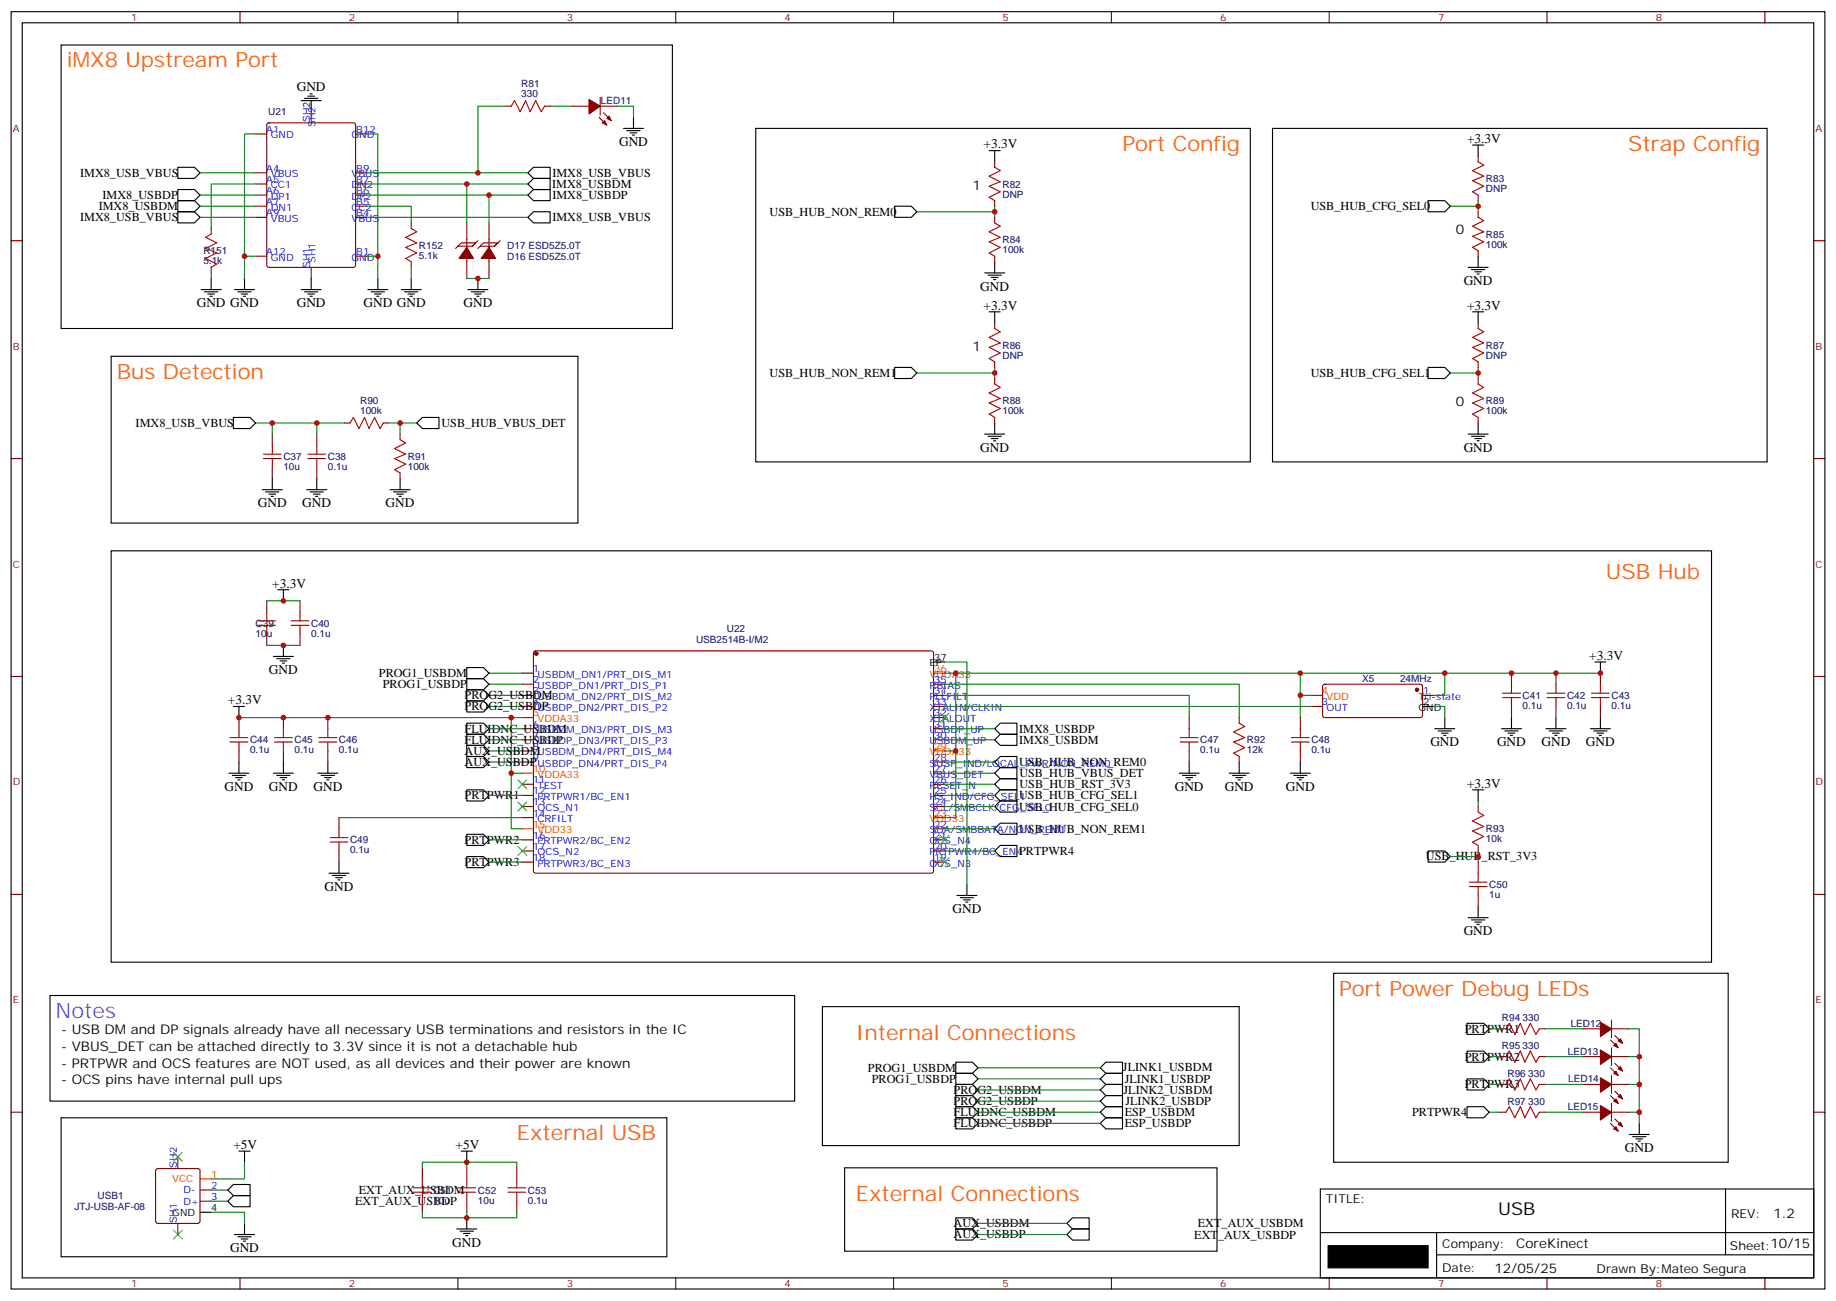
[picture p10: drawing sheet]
<svg xmlns="http://www.w3.org/2000/svg" width="583mm" height="413mm" viewBox="0 0 583 413" stroke-linecap="round" stroke-linejoin="round" font-family="sans-serif">
<g fill="none" stroke="#870000" stroke-width=".35">
<path d="M76.2 3.7v3.5M145.3 3.7v3.5M214.5 3.7v3.5M283.6 3.7v3.5M352.8 3.7v3.5M421.9 3.7v3.5M491.1 3.7v3.5M560.2 3.7v3.5M84.9 39.2l.5-.2h26.8l.6 .4 .1 44.7-.5 .7h-27l-.7-.4v-44.7zM98.8 35.5v3.5M160.5 33.7h1.8M172.9 33.7h1.7"/>
<path d="M181.7 33.7h5.3M190.1 37.2l2.5 2.5M190.5 33.7h5.3M190.5 30.9v5.6M191.6 35.8l2.4 2.5M81.1 58.4h3.6M81.1 54.9h3.6M81.1 42.5h3.6M112.9 58.4h3.5M112.9 54.9h3.5M112.9 42.5h3.5M315.7 51.3v1.8"/>
<path d="M469.2 49.6v1.7M3.5 76.4h3.6M67 72.5v1.8M81.1 69h3.6M81.1 65.4h3.6M81.1 61.9h3.6M112.9 69h3.5M112.9 65.4h3.5M112.9 61.9h3.5M130.5 70.7v1.8M148.2 70.7v17.7M149.9 78.1l1.1-1-1.1 1h-4.6l-.7 .7"/>
<path d="M151.7 76.4l-.7 .7h-4.6l-1.1 1M155.2 70.7v17.7M157 78.1l1-1-1 1h-4.6l-.7 .7M158.7 76.4l-.7 .7h-4.5l-1.1 1M315.7 63.7v1.7M315.7 69v1.7M469.2 61.9v1.8M469.2 67.2v1.8M469.2 79.6v1.7M575.7 76.4h3.6M67 84.8v1.8M81.1 81.3h3.6"/>
<path d="M98.8 84.8v3.6M112.9 81.3h3.5M130.5 83.1v1.7M315.7 81.3v1.8M315.7 102.5v1.7M315.7 114.8v1.8M469.2 102.5v1.7M469.2 114.8v1.8M86.4 137.8v3.5M100.5 137.8v3.5M109.4 134.2h1.7M121.7 134.2h1.8"/>
<path d="M127 137.8v1.7M315.7 120.1v1.8M315.7 132.5v1.7M469.2 120.1v1.8M469.2 132.5v1.7M3.5 145.5h3.6M86.4 148.3v3.6M100.5 148.3v3.6M127 150.1v1.8M575.7 145.5h3.6M84.7 190.7v3.5M95.2 190.7v3.5"/>
<path d="M3.5 214.7h3.6M84.7 201.3v3.5M95.2 201.3v3.5M165.8 213.6h3.5M165.8 217.1h3.5M169.6 206.8l.4-.2h125.9l.4 .7v69.4l-.7 .4-125.8-.1-.5-.6v-69.1zM296.3 217.1h3.6M420 217.3l.5-.2 30.6 .1 .5 .6-.1 9.5-.7 .4h-30.6l-.4-.7v-9.2zM479.8 213.6v3.5M493.9 213.6v3.5M508 213.6v3.5M575.7 214.7h3.6"/>
<path d="M75.8 227.7v3.5M75.8 238.3v3.5M90 227.7v3.5M90 238.3v3.5M104.1 227.7v3.5M104.1 238.3v3.5M165.8 220.7h3.5M165.8 224.2h3.5M165.8 231.2h3.5M165.8 234.8h3.5M165.8 238.3h3.5M296.3 220.7h3.6"/>
<path d="M296.3 224.2h3.6M296.3 231.2h3.6M296.3 234.8h3.6M296.3 227.7h3.6M377.5 227.7v3.5M377.5 238.3v3.5M393.3 227.7v1.8M412.7 227.7v3.5M412.7 238.3v3.5M416.3 224.2h3.5M451.6 220.7h3.5M479.8 224.2v3.5"/>
<path d="M493.9 224.2v3.5M508 224.2v3.5M107.6 259.5v3.5M165.8 241.8h3.5M165.8 248.9h3.5M165.8 252.4h3.5M165.8 255.9h3.5M165.8 259.5h3.5M296.3 241.8h3.6M296.3 248.9h3.6M296.3 252.4h3.6M296.3 255.9h3.6"/>
<path d="M296.3 245.4h3.6M393.3 240.1v1.7M469.2 255.9v1.8M107.6 270.1v3.5M165.8 266.5h3.5M165.8 270.1h3.5M165.8 273.6h3.5M296.3 266.5h3.6M296.3 270.1h3.6M296.3 273.6h3.6M296.3 263h3.6M469.2 268.3v1.8"/>
<path d="M469.2 273.6v3.5M3.5 283.8h3.6M469.2 284.2v3.5M575.7 283.8h3.6M476.2 326.5h1.8M476.2 335.3h1.8M488.6 326.5h1.8M488.6 335.3h1.8M502.7 326.5h5.3M502.7 335.3h5.3M511.2 330l2.4 2.5M511.2 338.8l2.4 2.5"/>
<path d="M511.5 326.5h5.3M511.5 323.7v5.6M511.5 332.5v5.6M511.5 335.3h5.3M512.6 328.6l2.5 2.5M512.6 337.4l2.5 2.5M3.5 353h3.6M476.2 353h1.8M476.2 344.1h1.8M488.6 353h1.8M488.6 344.1h1.8M502.7 353h5.3"/>
<path d="M502.7 344.1h5.3M511.2 347.7l2.4 2.4M511.2 356.5l2.4 2.5M511.5 353h5.3M511.5 341.3v5.7M511.5 350.1v5.7M511.5 344.1h5.3M512.6 346.3l2.5 2.4M512.6 355.1l2.5 2.4M575.7 353h3.6M49.6 371l.5-.2h12.7l.5 .2 .2 .5v16l-.2 .5-.5 .2h-12.7l-.5-.2-.2-.5v-16zM56.4 367.1v3.5"/>
<path d="M63.5 377.6h3.5M134.1 370.6v3.5M148.2 370.6v3.5M164 370.6v3.5M56.4 388.2v3.6M63.5 381.2h3.5M134.1 381.2v3.5M148.2 381.2v3.5M164 381.2v3.5M76.2 405.5v3.6M145.3 405.5v3.6M214.5 405.5v3.6"/>
<path d="M283.6 405.5v3.6M352.8 405.5v3.6M421.9 405.5v3.6M491.1 405.5v3.6M560.2 405.5v3.6"/>
</g>
<g fill="#870000" stroke="#870000" stroke-width=".35">
<path d="M155.2 78.5l2.1 3.5h-4.5z"/>
<path d="M148.2 78.5l2.1 3.5h-4.6z"/>
<path d="M192.6 37.6l.7-.7 .7 1.4z"/>
<path d="M191.9 38.3l.7 1.4-1.4-.7z"/>
<path d="M187 31.6l3.5 2.1-3.5 2.5z"/>
<path d="M514.3 329.7l.8 1.4-1.5-.7z"/>
<path d="M512.2 331.8l.7-.7 .7 1.4z"/>
<path d="M508 324.4l3.5 2.1-3.5 2.5z"/>
<path d="M513.6 339.2l.7-.7 .8 1.4z"/>
<path d="M512.2 340.6l.7-.7 .7 1.4z"/>
<path d="M508 333.2l3.5 2.1-3.5 2.5z"/>
<path d="M513.6 348l.7-.7 .8 1.4z"/>
<path d="M512.2 349.4l.7-.7 .7 1.4z"/>
<path d="M508 342l3.5 2.1-3.5 2.5z"/>
<path d="M513.6 356.8l.7-.7 .8 1.4z"/>
<path d="M512.2 358.2l.7-.7 .7 1.5z"/>
<path d="M508 350.8l3.5 2.2-3.5 2.4z"/>
<circle cx="170.2" cy="207.4" r=".53"/>
<circle cx="449.8" cy="218.9" r=".53"/>
</g>
<path d="M296.3 213.6h3.6M165.8 227.7h3.5M296.3 238.3h3.6M416.3 220.7h3.5M165.8 245.4h3.5M296.3 259.5h3.6M165.8 263h3.5M63.5 374.1h3.5" fill="none" stroke="#f00" stroke-width=".35"/>
<g fill="none" stroke="#000" stroke-width=".35">
<path d="M3.5 3.7h575.8v405.4h-575.8zM7.1 7.2h568.6v398.3h-568.6zM19.4 14.3h194v89.9h-194zM95.6 31.9h6.4M96.7 31.2h4.2M97.7 30.5h2.1M98.4 29.8h.7M98.8 31.9v3.6M201.1 37.2v3.5M56.4 53.1h5.3l1.8 1.8-1.8 1.7h-5.3zM167.6 54.9l1.7-1.8h5.3v3.5h-5.3zM167.6 58.4l1.7-1.8h5.3v3.5h-5.3z"/>
<path d="M197.9 40.7h6.4M199 41.5h4.2M200 42.2h2.1M200.7 42.9h.7M239.9 40.7h157v105.9h-157zM314 47.8h3.5M315.7 47.8v3.5M403.9 40.7h157v105.9h-157zM467.4 46h3.6M469.2 46v3.6M56.4 67.2h5.3l1.8 1.8-1.8 1.7h-5.3zM56.4 63.7h5.3l1.8 1.7-1.8 1.8h-5.3z"/>
<path d="M56.4 60.1h5.3l1.8 1.8-1.8 1.8h-5.3zM167.6 61.9l1.7-1.8h5.3v3.6h-5.3zM169.3 67.2h5.3v3.5h-5.3l-1.7-1.7zM284 65.4h5.3l1.7 1.8-1.7 1.8h-5.3zM453.3 63.7h5.3l1.8 1.7-1.8 1.8h-5.3zM63.9 91.9h6.3M64.9 92.6h4.2M66 93.3h2.1M66.7 94h.7M67 88.4v3.5M74.4 91.9h6.4M75.5 92.6h4.2"/>
<path d="M76.6 93.3h2.1M77.3 94h.7M77.6 88.4v3.5M95.6 91.9h6.4M96.7 92.6h4.2M97.7 93.3h2.1M98.4 94h.7M98.8 88.4v3.5M116.8 91.9h6.3M117.8 92.6h4.3M118.9 93.3h2.1M119.6 94h.7"/>
<path d="M119.9 88.4v3.5M127.4 91.9h6.3M128.4 92.6h4.2M129.5 93.3h2.1M130.2 94h.7M130.5 88.4v3.5M148.5 91.9h6.4M149.6 92.6h4.2M150.6 93.3h2.2M151.3 94h.7M151.7 88.4v3.5M312.6 86.6h6.3"/>
<path d="M313.6 87.3h4.3M314 99h3.5M314.7 88h2.1M315.4 88.7h.7M315.7 83.1v3.5M315.7 99v3.5M466 84.8h6.4M467.1 85.5h4.2M467.4 99h3.6M468.1 86.3h2.2M468.8 87h.7M469.2 81.3v3.5"/>
<path d="M469.2 99v3.5M35.3 113.1h148.1v52.9h-148.1zM284 116.6h5.3l1.7 1.8-1.7 1.7h-5.3zM453.3 116.6h5.3l1.8 1.8-1.8 1.7h-5.3zM74.1 132.5h5.3l1.7 1.7-1.7 1.8h-5.3zM132.3 134.2l1.8-1.7h5.2v3.5h-5.2zM312.6 137.8h6.3M313.6 138.5h4.3M314.7 139.2h2.1M315.4 139.9h.7M315.7 134.2v3.6M466 137.8h6.4"/>
<path d="M467.1 138.5h4.2M468.1 139.2h2.2M468.8 139.9h.7M469.2 134.2v3.6M83.3 155.4h6.3M84.3 156.1h4.2M85.4 156.8h2.1M86.1 157.5h.7M86.4 151.9v3.5M97.4 155.4h6.3M98.4 156.1h4.3M99.5 156.8h2.1"/>
<path d="M100.2 157.5h.7M100.5 151.9v3.5M123.8 155.4h6.4M124.9 156.1h4.2M125.9 156.8h2.2M126.6 157.5h.8M127 151.9v3.5M35.3 174.8h508v130.5h-508zM88.2 187.1h3.5M90 187.1v3.6M86.8 208.3h6.3M87.8 209h4.3"/>
<path d="M88.9 209.7h2.1M89.6 210.4h.7M90 204.8v3.5M148.2 215.4h5.3l1.7 1.7-1.7 1.8h-5.3zM148.2 211.8h5.3l1.7 1.8-1.7 1.8h-5.3zM148.2 218.9h5.3l1.7 1.8-1.7 1.7h-5.3zM296.3 210.1h3.6M506.2 210.1h3.6M508 210.1v3.5M74.1 224.2h3.5M75.8 224.2v3.5M148.2 222.4h5.3l1.7 1.8-1.7 1.8h-5.3z"/>
<path d="M148.2 229.5h5.3l1.7 1.7-1.7 1.8h-5.3zM148.2 233h5.3l1.7 1.8-1.7 1.7h-5.3zM148.2 236.5h5.3l1.7 1.8-1.7 1.8h-5.3zM315.7 234.8l1.8-1.8h5.3v3.5h-5.3zM317.5 229.5h5.3v3.5h-5.3l-1.8-1.8zM451.6 224.2h3.5M455.4 231.2h6.4M456.5 232h4.2M457.6 232.7h2.1M458.3 233.4h.7M458.6 227.7v3.5M476.6 231.2h6.4"/>
<path d="M477.7 232h4.2M478.7 232.7h2.1M479.4 233.4h.7M479.8 227.7v3.5M490.7 231.2h6.4M491.8 232h4.2M492.8 232.7h2.1M493.5 233.4h.7M493.9 227.7v3.5M504.8 231.2h6.4M505.9 232h4.2M506.9 232.7h2.2"/>
<path d="M507.6 233.4h.8M508 227.7v3.5M72.7 245.4h6.3M73.7 246.1h4.3M74.8 246.8h2.1M75.5 247.5h.7M75.8 241.8v3.6M86.8 245.4h6.3M87.8 246.1h4.3M88.9 246.8h2.1M89.6 247.5h.7M90 241.8v3.6"/>
<path d="M100.9 245.4h6.3M102 246.1h4.2M103 246.8h2.1M103.7 247.5h.7M104.1 241.8v3.6M148.2 250.6h5.3l1.7 1.8-1.7 1.8h-5.3zM148.2 240.1h5.3l1.7 1.7-1.7 1.8h-5.3zM315.7 248.9l1.8-1.8h5.3v3.5h-5.3zM315.7 252.4l1.8-1.8h5.3v3.6h-5.3zM315.7 245.4l1.8-1.8h5.3v3.5h-5.3zM317.5 254.2h5.3v3.5h-5.3l-1.8-1.8zM317.5 240.1h5.3v3.5h-5.3l-1.8-1.8z"/>
<path d="M374.3 245.4h6.3M375.4 246.1h4.2M376.4 246.8h2.1M377.1 247.5h.7M377.5 241.8v3.6M390.2 245.4h6.3M391.2 246.1h4.3M392.3 246.8h2.1M393 247.5h.7M393.3 241.8v3.6M409.6 245.4h6.3M410.6 246.1h4.3"/>
<path d="M411.7 246.8h2.1M412.4 247.5h.7M412.7 241.8v3.6M467.4 250.6h3.6M469.2 250.6v3.6M104.4 277.1h6.4M105.5 277.8h4.2M106.5 278.5h2.2M107.2 279.2h.7M107.6 273.6v3.5M148.2 264.8h5.3l1.7 1.7-1.7 1.8h-5.3zM148.2 271.8h5.3l1.7 1.8-1.7 1.7h-5.3z"/>
<path d="M315.7 270.1l1.8-1.8h5.3v3.5h-5.3zM317.5 261.2h5.3v3.6h-5.3l-1.8-1.8zM453.3 270.1h5.3l1.8 1.7-1.8 1.8h-5.3zM303.7 284.2h6.4M304.8 284.9h4.2M305.9 285.6h2.1M306.6 286.3h.7M306.9 280.6v3.6M466 291.2h6.4M467.1 291.9h4.2M468.1 292.6h2.2M468.8 293.3h.7"/>
<path d="M469.2 287.7v3.5M15.9 315.9h236.3v33.5h-236.3zM261.1 319.4h132.2v44.1h-132.2zM423.3 308.9h125.3v59.9h-125.3zM303.4 337.1h5.3l1.7 1.7-1.7 1.8h-5.3zM349.2 338.8l1.8-1.7h5.3v3.5h-5.3zM465.7 324.7h5.3l1.7 1.8-1.7 1.8h-5.3zM465.7 333.6h5.3l1.7 1.7-1.7 1.8h-5.3zM19.4 354.7h192.3v44.1h-192.3zM303.4 340.6h5.3l1.7 1.8-1.7 1.7h-5.3zM303.4 344.1h5.3l1.7 1.8-1.7 1.8h-5.3zM303.4 347.7h5.3l1.7 1.7-1.7 1.8h-5.3z"/>
<path d="M303.4 351.2h5.3l1.7 1.8-1.7 1.7h-5.3zM303.4 354.7h5.3l1.7 1.8-1.7 1.7h-5.3zM349.2 356.5l1.8-1.8h5.3v3.5h-5.3zM349.2 353l1.8-1.8h5.3v3.5h-5.3zM351 340.6h5.3v3.5h-5.3l-1.8-1.7zM351 347.7h5.3v3.5h-5.3l-1.8-1.8zM351 344.1h5.3v3.6h-5.3l-1.8-1.8zM465.7 342.4h5.3l1.7 1.7-1.7 1.8h-5.3zM465.7 351.2h5.3l1.7 1.8-1.7 1.7h-5.3zM520.3 356.5v3.5M74.1 379.4h5.3v3.5h-5.3l-1.8-1.7zM74.1 375.9h5.3v3.5h-5.3l-1.8-1.8z"/>
<path d="M75.8 365.3h3.6M77.6 365.3v3.5M146.4 365.3h3.5M148.2 365.3v3.5M268.1 370.6h118.2v26.5h-118.2zM419.1 377.3h156.6v28.2h-156.6zM517.2 360h6.3M518.2 360.7h4.3M519.3 361.4h2.1M520 362.1h.7M547.7 377.3v20.9M63.5 384.7h3.5"/>
<path d="M74.4 391.8h6.4M75.5 392.5h4.2M76.6 393.2h2.1M77.3 393.9h.7M77.6 388.2v3.6M145 390h6.3M146 390.7h4.3M147.1 391.4h2.1M147.8 392.1h.7M148.2 386.5v3.5M303.4 386.5h5.3l1.7 1.7-1.7 1.8h-5.3zM303.4 390h5.3l1.7 1.8-1.7 1.7h-5.3z"/>
<path d="M340.4 390h5.3v3.5h-5.3l-1.7-1.7zM340.4 386.5h5.3v3.5h-5.3l-1.7-1.8zM419.1 391.1h156.5M456 398.2h119.6M456 391.1v14.2"/>
</g>
<g fill="none" stroke="#008700" stroke-width=".35">
<path d="M160.5 33.7h-8.8v21.2M174.6 33.7h7.1M195.8 33.7h5.3v3.5M63.5 54.9h17.6M81.1 42.5h-3.5v38.8M81.1 58.4h-14.1v14.1M116.4 42.5h3.5v38.8M116.4 54.9h51.2M116.4 58.4h51.2M148.2 58.4v12.3M63.5 65.4h17.6M63.5 69h17.6"/>
<path d="M63.5 61.9h17.6M116.4 65.4h14.1v5.3M116.4 69h51.2M116.4 61.9h51.2M155.2 61.9v8.8M291 67.2h24.7M315.7 65.4v3.6M460.4 65.4h8.8M469.2 63.7v3.5M67 86.6v1.8M81.1 81.3h-3.5v7.1M116.4 81.3h3.5v7.1"/>
<path d="M130.5 84.8v3.6M148.2 88.4h7M291 118.4h24.7M315.7 116.6v3.5M460.4 118.4h8.8M469.2 116.6v3.5M81.1 134.2h28.3M86.4 134.2v3.6M100.5 134.2v3.6M123.5 134.2h3.5v3.6M127 134.2h5.3M84.7 190.7h10.5"/>
<path d="M84.7 204.8h10.5M155.2 213.6h10.6M155.2 217.1h10.6M299.9 210.1h7v70.5M299.9 217.1h93.4v10.6M299.9 213.6h208.1M303.4 213.6v24.7h-3.5M412.7 213.6v7.1h3.6M458.6 213.6v7.1h-3.5M75.8 227.7h90M155.2 231.2h10.6M155.2 234.8h10.6"/>
<path d="M155.2 220.7h10.6M155.2 224.2h10.6M155.2 238.3h10.6M162.3 227.7v17.7h3.5M299.9 220.7h77.6v7M299.9 231.2h15.8M299.9 234.8h15.8M299.9 224.2h116.4M303.4 238.3v21.2h-3.5M412.7 220.7v7M455.1 224.2h3.5v3.5M107.6 259.5h58.2"/>
<path d="M155.2 241.8h10.6M155.2 252.4h10.6M162.3 245.4v17.6h3.5M299.9 241.8h15.8M299.9 252.4h15.8M299.9 248.9h15.8M299.9 255.9h15.8M299.9 245.4h15.8M469.2 254.2v1.7M155.2 266.5h10.6M155.2 273.6h10.6M299.9 270.1h15.8"/>
<path d="M299.9 263h15.8M460.4 271.8h8.8M469.2 270.1v3.5M310.4 338.8h38.8M472.7 326.5h3.5M472.7 335.3h3.5M490.4 326.5h12.3M490.4 335.3h12.3M516.8 326.5h3.5v30M516.8 335.3h3.5M310.4 353h38.8M310.4 342.4h38.8"/>
<path d="M310.4 345.9h38.8M310.4 349.4h38.8M310.4 356.5h38.8M472.7 344.1h3.5M472.7 353h3.5M490.4 344.1h12.3M490.4 353h12.3M516.8 344.1h3.5M516.8 353h3.5M67 377.6h5.3M77.6 368.8v5.3h-10.6M134.1 370.6v-1.8h29.9v1.8"/>
<path d="M148.2 368.8v1.8M67 384.7h10.6v3.5M67 381.2h5.3M134.1 384.7v1.8h29.9v-1.8M148.2 384.7v1.8M310.4 388.2h28.3M310.4 391.8h28.3"/>
</g>
<g fill="none" stroke="#3c3" stroke-width=".35">
<path d="M298.4 226.3l2.9 2.8M301.3 226.3l-2.9 2.8M164.4 247.5l2.8 2.8M164.4 254.5l2.8 2.9M167.2 247.5l-2.8 2.8M167.2 254.5l-2.8 2.9M164.4 268.6l2.8 2.9M167.2 268.6l-2.8 2.9M298.4 265.1l2.9 2.8M298.4 272.2l2.9 2.8M301.3 265.1l-2.9 2.8M301.3 272.2l-2.9 2.8"/>
<path d="M55 365.7l2.9 2.8M57.9 365.7l-2.9 2.8M55 390.3l2.9 2.9M57.9 390.3l-2.9 2.9"/>
</g>
<g fill="none" stroke="#a10000" stroke-width=".35">
<path d="M162.3 33.7l1-1.8 1.8 3.6 1.8-3.6 1.4 3.6 1.7-3.6 1.8 3.6 1.1-1.8M315.7 53.1l1.8 1.1-3.5 1.7 3.5 1.8-3.5 1.4 3.5 1.8-3.5 1.7 1.7 1.1M469.2 51.3l1.8 1.1-3.6 1.8 3.6 1.7-3.6 1.4 3.6 1.8-3.6 1.8 1.8 1M67 74.3l-1.7 1 3.5 1.8-3.5 1.7 3.5 1.5-3.5 1.7 3.5 1.8-1.8 1M130.5 72.5l1.8 1.1-3.5 1.7 3.5 1.8-3.5 1.4 3.5 1.8-3.5 1.7 1.7 1.1M315.7 70.7l1.8 1.1-3.5 1.8 3.5 1.7-3.5 1.4 3.5 1.8-3.5 1.8 1.7 1M469.2 69l1.8 1-3.6 1.8 3.6 1.8-3.6 1.4 3.6 1.7-3.6 1.8 1.8 1.1M315.7 104.2l1.8 1.1-3.5 1.8 3.5 1.7-3.5 1.4 3.5 1.8-3.5 1.8 1.7 1M469.2 104.2l1.8 1.1-3.6 1.8 3.6 1.7-3.6 1.4 3.6 1.8-3.6 1.8 1.8 1M111.1 134.2l1.1-1.7 1.7 3.5 1.8-3.5 1.4 3.5 1.8-3.5 1.7 3.5 1.1-1.8M127 139.5l1.8 1.1-3.6 1.7 3.6 1.8-3.6 1.4 3.6 1.8-3.6 1.7 1.8 1.1M315.7 121.9l1.8 1-3.5 1.8 3.5 1.8-3.5 1.4 3.5 1.7-3.5 1.8 1.7 1.1"/>
<path d="M469.2 121.9l1.8 1-3.6 1.8 3.6 1.8-3.6 1.4 3.6 1.7-3.6 1.8 1.8 1.1M83.6 145.5h5.7M83.6 144.1h5.7M86.4 141.3v2.8M86.4 145.5v2.8M97.7 145.5h5.7M97.7 144.1h5.7M100.5 141.3v2.8M100.5 145.5v2.8M81.8 198.4h5.7M81.8 197h5.7M84.7 194.2v2.8"/>
<path d="M84.7 198.4v2.9M92.4 198.4h5.7M92.4 197h5.7M95.2 194.2v2.8M95.2 198.4v2.9M477 220h5.6M479.8 217.1v2.9M491.1 220h5.6M493.9 217.1v2.9M505.2 220h5.6M508 217.1v2.9M73 235.5h5.7"/>
<path d="M73 234.1h5.7M75.8 231.2v2.9M75.8 235.5v2.8M87.1 235.5h5.7M87.1 234.1h5.7M90 231.2v2.9M90 235.5v2.8M101.2 235.5h5.7M101.2 234.1h5.7M104.1 231.2v2.9M104.1 235.5v2.8M374.6 235.5h5.7"/>
<path d="M374.6 234.1h5.7M377.5 231.2v2.9M377.5 235.5v2.8M393.3 229.5l1.8 1-3.5 1.8 3.5 1.8-3.5 1.4 3.5 1.7-3.5 1.8 1.7 1.1M409.9 235.5h5.7M409.9 234.1h5.7M412.7 231.2v2.9M412.7 235.5v2.8M477 221.4h5.6M479.8 221.4v2.8M491.1 221.4h5.6M493.9 221.4v2.8"/>
<path d="M505.2 221.4h5.6M508 221.4v2.8M469.2 257.7l1.8 1.1-3.6 1.7 3.6 1.8-3.6 1.4 3.6 1.8-3.6 1.7 1.8 1.1M104.8 267.2h5.6M104.8 265.8h5.6M107.6 263v2.8M107.6 267.2v2.9M466.4 279.9h5.6M469.2 277.1v2.8M466.4 281.3h5.6M469.2 281.3v2.9M478 326.5l1.1-1.8 1.7 3.6 1.8-3.6 1.4 3.6 1.8-3.6 1.7 3.6 1.1-1.8"/>
<path d="M478 335.3l1.1-1.7 1.7 3.5 1.8-3.5 1.4 3.5 1.8-3.5 1.7 3.5 1.1-1.8M478 344.1l1.1-1.7 1.7 3.5 1.8-3.5 1.4 3.5 1.8-3.5 1.7 3.5 1.1-1.8M478 353l1.1-1.8 1.7 3.5 1.8-3.5 1.4 3.5 1.8-3.5 1.7 3.5 1.1-1.7M131.2 378.4h5.7M131.2 376.9h5.7M134.1 374.1v2.8M134.1 378.4v2.8M145.3 378.4h5.7M145.3 376.9h5.7M148.2 374.1v2.8M148.2 378.4v2.8M161.2 378.4h5.7"/>
<path d="M161.2 376.9h5.7M164 374.1v2.8M164 378.4v2.8"/>
</g>
<path d="M421.6 395.3h31.7v7h-31.7z" fill="#000" stroke="#000" stroke-width=".35"/>
<g fill="#c00">
<circle cx="162.3" cy="227.7" r=".88"/>
<circle cx="162.3" cy="245.4" r=".88"/>
<circle cx="303.4" cy="213.6" r=".88"/>
<circle cx="303.4" cy="238.3" r=".88"/>
<circle cx="151.7" cy="88.4" r=".88"/>
<circle cx="412.8" cy="213.6" r=".88"/>
<circle cx="458.6" cy="213.6" r=".88"/>
<circle cx="469.2" cy="271.8" r=".88"/>
<circle cx="469.2" cy="65.4" r=".88"/>
<circle cx="469.2" cy="118.4" r=".88"/>
<circle cx="315.7" cy="118.4" r=".88"/>
<circle cx="315.7" cy="67.2" r=".88"/>
<circle cx="520.3" cy="335.3" r=".88"/>
<circle cx="520.3" cy="344.1" r=".88"/>
<circle cx="520.3" cy="353" r=".88"/>
<circle cx="412.8" cy="220.7" r=".88"/>
<circle cx="75.8" cy="227.7" r=".88"/>
<circle cx="90" cy="227.7" r=".88"/>
<circle cx="104.1" cy="227.7" r=".88"/>
<circle cx="90" cy="190.7" r=".88"/>
<circle cx="90" cy="204.8" r=".88"/>
<circle cx="479.8" cy="213.6" r=".88"/>
<circle cx="493.9" cy="213.6" r=".88"/>
<circle cx="508" cy="213.6" r=".88"/>
<circle cx="127" cy="134.2" r=".88"/>
<circle cx="86.4" cy="134.2" r=".88"/>
<circle cx="100.5" cy="134.2" r=".88"/>
<circle cx="148.2" cy="386.5" r=".88"/>
<circle cx="148.2" cy="368.8" r=".88"/>
<circle cx="119.9" cy="81.3" r=".88"/>
<circle cx="77.6" cy="81.3" r=".88"/>
<circle cx="151.7" cy="54.9" r=".88"/>
<circle cx="155.2" cy="61.9" r=".88"/>
<circle cx="148.2" cy="58.4" r=".88"/>
</g>
<g font-size="6.7" fill="#f60">
<text x="21.2" y="21.3">iMX8 Upstream Port</text>
<text x="356.3" y="47.8">Port Config</text>
<text x="516.8" y="47.8">Strap Config</text>
<text x="37" y="120.1">Bus Detection</text>
<text x="509.8" y="183.6">USB Hub</text>
<text x="425.1" y="315.9">Port Power Debug LEDs</text>
<text x="271.6" y="330">Internal Connections</text>
<text x="164" y="361.8">External USB</text>
<text x="271.6" y="381.2">External Connections</text>
</g>
<text font-size="6.7" fill="#39f" x="17.6" y="323">Notes</text>
<text font-size="5.6" x="475.5" y="385.4">USB</text>
<g font-size="4.2">
<text x="94.2" y="28.7">GND</text>
<text x="196.5" y="46.4">GND</text>
<text x="312.2" y="47.1">+3.3V</text>
<text x="465.7" y="45.3">+3.3V</text>
<text x="308.7" y="60.1">1</text>
<text x="462.1" y="74.3">0</text>
<text x="311.1" y="92.3">GND</text>
<text x="464.6" y="90.5">GND</text>
<text x="62.4" y="97.5">GND GND</text>
<text x="94.2" y="97.5">GND</text>
<text x="115.4" y="97.5">GND GND</text>
<text x="147.1" y="97.5">GND</text>
<text x="312.2" y="98.2">+3.3V</text>
<text x="465.7" y="98.2">+3.3V</text>
<text x="308.7" y="111.3">1</text>
<text x="462.1" y="128.9">0</text>
<text x="311.1" y="143.4">GND</text>
<text x="464.6" y="143.4">GND</text>
<text x="81.8" y="161">GND</text>
<text x="96" y="161">GND</text>
<text x="122.4" y="161">GND</text>
<text x="86.4" y="186.4">+3.3V</text>
<text x="504.5" y="209.4">+3.3V</text>
<text x="85.4" y="214">GND</text>
<text x="72.3" y="223.5">+3.3V</text>
<text x="454" y="236.9">GND</text>
<text x="475.2" y="236.9">GND</text>
<text x="489.3" y="236.9">GND</text>
<text x="503.4" y="236.9">GND</text>
<text x="71.3" y="251">GND</text>
<text x="85.4" y="251">GND</text>
<text x="99.5" y="251">GND</text>
<text x="372.9" y="251">GND</text>
<text x="388.8" y="251">GND</text>
<text x="408.2" y="251">GND</text>
<text x="465.7" y="249.9">+3.3V</text>
<text x="103" y="282.8">GND</text>
<text x="302.3" y="289.8">GND</text>
<text x="464.6" y="296.9">GND</text>
<text x="19.4" y="328.3">- USB DM and DP signals already have all necessary USB terminations and resistors in the IC</text>
<text x="19.4" y="333.6">- VBUS_DET can be attached directly to 3.3V since it is not a detachable hub</text>
<text x="19.4" y="338.8">- PRTPWR and OCS features are NOT used, as all devices and their power are known</text>
<text x="19.4" y="344.1">- OCS pins have internal pull ups</text>
<text x="74.1" y="364.6">+5V</text>
<text x="144.6" y="364.6">+5V</text>
<text x="515.8" y="365.7">GND</text>
<text x="562.9" y="386.6">1.2</text>
<text x="143.6" y="395.6">GND</text>
<text x="73" y="397.4">GND</text>
<text x="481.3" y="396.1">CoreKinect</text>
<text x="474.4" y="403.9">12/05/25</text>
</g>
<g font-size="3.9">
<text x="25.4" y="56.1">IMX8_USB_VBUS</text>
<text x="175.3" y="59.6">IMX8_USBDM</text>
<text x="175.3" y="56.2">IMX8_USB_VBUS</text>
<text x="32.5" y="63.2">IMX8_USBDP</text>
<text x="175.3" y="63.1">IMX8_USBDP</text>
<text x="25.4" y="70.2">IMX8_USB_VBUS</text>
<text x="31.3" y="66.8">IMX8_USBDM</text>
<text x="175.3" y="70.3">IMX8_USB_VBUS</text>
<text x="244.3" y="68.5">USB_HUB_NON_REM0</text>
<text x="416" y="66.8">USB_HUB_CFG_SEL0</text>
<text x="244.3" y="119.6">USB_HUB_NON_REM1</text>
<text x="416" y="119.7">USB_HUB_CFG_SEL1</text>
<text x="43.1" y="135.5">IMX8_USB_VBUS</text>
<text x="140.1" y="135.6">USB_HUB_VBUS_DET</text>
<text x="120.3" y="214.8">PROG1_USBDM</text>
<text x="121.5" y="218.4">PROG1_USBDP</text>
<text x="147.5" y="221.9">PROG2_USBDM</text>
<text x="147.5" y="225.4">PROG2_USBDP</text>
<text x="147.5" y="232.5">FLUIDNC_USBDM</text>
<text x="323.5" y="232.5">IMX8_USBDP</text>
<text x="147.5" y="236">FLUIDNC_USBDP</text>
<text x="147.5" y="239.5">AUX_USBDM</text>
<text x="323.5" y="236">IMX8_USBDM</text>
<text x="147.5" y="243.1">AUX_USBDP</text>
<text x="323.5" y="243.1">USB_HUB_NON_REM0</text>
<text x="323.6" y="246.7">USB_HUB_VBUS_DET</text>
<text x="323.6" y="250.2">USB_HUB_RST_3V3</text>
<text x="147.5" y="253.7">PRTPWR1</text>
<text x="323.5" y="253.7">USB_HUB_CFG_SEL1</text>
<text x="323.5" y="257.2">USB_HUB_CFG_SEL0</text>
<text x="147.5" y="267.8">PRTPWR2</text>
<text x="323.5" y="264.3">USB_HUB_NON_REM1</text>
<text x="147.5" y="274.8">PRTPWR3</text>
<text x="323.5" y="271.3">PRTPWR4</text>
<text x="452.6" y="273">USB_HUB_RST_3V3</text>
<text x="465" y="327.7">PRTPWR1</text>
<text x="275.5" y="340.1">PROG1_USBDM</text>
<text x="356.5" y="340">JLINK1_USBDM</text>
<text x="465" y="336.6">PRTPWR2</text>
<text x="276.8" y="343.6">PROG1_USBDP</text>
<text x="302.7" y="347.2">PROG2_USBDM</text>
<text x="356.6" y="347.2">JLINK2_USBDM</text>
<text x="357" y="343.6">JLINK1_USBDP</text>
<text x="465" y="345.4">PRTPWR3</text>
<text x="302.7" y="350.7">PROG2_USBDP</text>
<text x="357.2" y="350.7">JLINK2_USBDP</text>
<text x="302.7" y="354.2">FLUIDNC_USBDM</text>
<text x="302.7" y="357.7">FLUIDNC_USBDP</text>
<text x="357" y="357.8">ESP_USBDP</text>
<text x="357" y="354.2">ESP_USBDM</text>
<text x="448.3" y="354.2">PRTPWR4</text>
<text x="112.7" y="382.4">EXT_AUX_USBDP</text>
<text x="113.9" y="378.9">EXT_AUX_USBDM</text>
<text x="420.9" y="381.9">TITLE:</text>
<text x="302.7" y="389.5">AUX_USBDM</text>
<text x="380.2" y="389.5">EXT_AUX_USBDM</text>
<text x="549.5" y="386.6">REV:</text>
<text x="302.7" y="393">AUX_USBDP</text>
<text x="379.1" y="393">EXT_AUX_USBDP</text>
<text x="457.8" y="396.1">Company:</text>
<text x="549.1" y="396.7">Sheet:10/15</text>
<text x="457.8" y="403.8">Date:</text>
<text x="506.8" y="403.8">Drawn By:Mateo Segura</text>
</g>
<g font-size="3.2" fill="#800">
<text x="41.6" y="6.7">1</text>
<text x="110.8" y="6.7">2</text>
<text x="179.9" y="6.7">3</text>
<text x="249.1" y="6.7">4</text>
<text x="318.2" y="6.7">5</text>
<text x="387.3" y="6.7">6</text>
<text x="456.5" y="6.7">7</text>
<text x="525.6" y="6.7">8</text>
<text x="4.1" y="41.8">A</text>
<text x="576.3" y="41.8">A</text>
<text x="4.1" y="111">B</text>
<text x="576.3" y="111">B</text>
<text x="4.1" y="180.1">C</text>
<text x="576.3" y="180.1">C</text>
<text x="4.1" y="249.2">D</text>
<text x="576.3" y="249.2">D</text>
<text x="4.1" y="318.4">E</text>
<text x="576.3" y="318.4">E</text>
<text x="41.6" y="408.5">1</text>
<text x="110.8" y="408.5">2</text>
<text x="179.9" y="408.5">3</text>
<text x="249.1" y="408.5">4</text>
<text x="318.2" y="408.5">5</text>
<text x="387.3" y="408.5">6</text>
<text x="456.5" y="408.5">7</text>
<text x="525.6" y="408.5">8</text>
</g>
<g font-size="3.2" fill="#000080">
<text x="165.5" y="27.7">R81</text>
<text x="165.5" y="30.9">330</text>
<text x="190.8" y="33.1">LED11</text>
<text x="85.2" y="36.6">U21</text>
<text x="318.2" y="59.5">R82</text>
<text x="471.7" y="57.7">R83</text>
<text x="318.2" y="62.7">DNP</text>
<text x="471.7" y="60.9">DNP</text>
<text x="318.2" y="77.1">R84</text>
<text x="471.7" y="75.4">R85</text>
<text x="64.6" y="83.9">5.1k</text>
<text x="64.6" y="80.7">R151</text>
<text x="133" y="82.1">5.1k</text>
<text x="133" y="78.9">R152</text>
<text x="161" y="78.9">D17 ESD5Z5.0T</text>
<text x="161" y="82.4">D16 ESD5Z5.0T</text>
<text x="318.2" y="80.3">100k</text>
<text x="471.7" y="78.6">100k</text>
<text x="318.2" y="113.8">DNP</text>
<text x="318.2" y="110.7">R86</text>
<text x="471.7" y="113.8">DNP</text>
<text x="471.7" y="110.7">R87</text>
<text x="114.3" y="131.4">100k</text>
<text x="114.3" y="128.2">R90</text>
<text x="318.2" y="131.5">100k</text>
<text x="318.2" y="128.3">R88</text>
<text x="471.7" y="131.5">100k</text>
<text x="471.7" y="128.3">R89</text>
<text x="90" y="149.1">10u</text>
<text x="90" y="145.9">C37</text>
<text x="104.1" y="149.1">0.1u</text>
<text x="104.1" y="145.9">C38</text>
<text x="129.5" y="149.1">100k</text>
<text x="129.5" y="145.9">R91</text>
<text x="81.1" y="202">10u</text>
<text x="81.1" y="198.9">C39</text>
<text x="98.8" y="202">0.1u</text>
<text x="98.8" y="198.9">C40</text>
<text x="230.7" y="200.7">U22</text>
<text x="220.9" y="204.2">USB2514B-I/M2</text>
<text x="432.4" y="216.5">X5</text>
<text x="444.4" y="216.5">24MHz</text>
<text x="483.3" y="221.8">C41</text>
<text x="497.4" y="221.8">C42</text>
<text x="511.5" y="221.8">C43</text>
<text x="483.3" y="225">0.1u</text>
<text x="497.4" y="225">0.1u</text>
<text x="511.5" y="225">0.1u</text>
<text x="79.4" y="239.1">0.1u</text>
<text x="79.4" y="235.9">C44</text>
<text x="93.5" y="239.1">0.1u</text>
<text x="93.5" y="235.9">C45</text>
<text x="107.6" y="239.1">0.1u</text>
<text x="107.6" y="235.9">C46</text>
<text x="381" y="239.1">0.1u</text>
<text x="381" y="235.9">C47</text>
<text x="395.8" y="239.1">12k</text>
<text x="395.8" y="235.9">R92</text>
<text x="416.3" y="239.1">0.1u</text>
<text x="416.3" y="235.9">C48</text>
<text x="111.1" y="267.7">C49</text>
<text x="471.7" y="267.3">10k</text>
<text x="471.7" y="264.1">R93</text>
<text x="111.1" y="270.8">0.1u</text>
<text x="472.7" y="281.8">C50</text>
<text x="472.7" y="284.9">1u</text>
<text x="476.8" y="324.1">R94</text>
<text x="483.3" y="324.1">330</text>
<text x="498.6" y="325.9">LED12</text>
<text x="476.8" y="332.9">R95</text>
<text x="483.3" y="332.9">330</text>
<text x="497.7" y="334.7">LED13</text>
<text x="478.5" y="341.7">R96</text>
<text x="485.1" y="341.7">330</text>
<text x="497.8" y="343.5">LED14</text>
<text x="478.5" y="350.6">R97</text>
<text x="485.1" y="350.6">330</text>
<text x="497.7" y="352.3">LED15</text>
<text x="31" y="380.5">USB1</text>
<text x="137.6" y="381.9">10u</text>
<text x="137.6" y="378.8">C51</text>
<text x="151.7" y="381.9">10u</text>
<text x="151.7" y="378.8">C52</text>
<text x="167.6" y="381.9">0.1u</text>
<text x="167.6" y="378.8">C53</text>
<text x="23.7" y="384.1">JTJ-USB-AF-08</text>
</g>
<g font-size="3.2" fill="#00f">
<text x="98.4" y="38.8" transform="rotate(-90 98.4 38.8)">SH2</text>
<text x="100.2" y="40.3" transform="rotate(-90 100.2 40.3)">SH2</text>
<text x="84.5" y="42.2">A1</text>
<text x="86" y="43.9">GND</text>
<text x="111.6" y="43.9">GND</text>
<text x="113.1" y="42.2">B12</text>
<text x="84.5" y="58">A5</text>
<text x="84.5" y="54.5">A4</text>
<text x="86" y="59.8">CC1</text>
<text x="86" y="56.3">VBUS</text>
<text x="111.6" y="56.3">VBUS</text>
<text x="111.6" y="59.8">DN2</text>
<text x="113.1" y="54.5">B9</text>
<text x="113.1" y="58">B7</text>
<text x="84.5" y="65.1">A7</text>
<text x="84.5" y="61.6">A6</text>
<text x="86" y="63.3">DP1</text>
<text x="111.6" y="63.3">DP2</text>
<text x="113.1" y="61.6">B6</text>
<text x="113.1" y="65.1">B5</text>
<text x="84.5" y="68.6">A9</text>
<text x="86" y="70.4">VBUS</text>
<text x="86" y="66.9">DN1</text>
<text x="111.6" y="66.9">CC2</text>
<text x="111.6" y="70.4">VBUS</text>
<text x="113.1" y="68.6">B4</text>
<text x="84.5" y="81">A12</text>
<text x="86" y="82.7">GND</text>
<text x="100.2" y="83.5" transform="rotate(-90 100.2 83.5)">SH1</text>
<text x="111.6" y="82.7">GND</text>
<text x="113.1" y="81">B1</text>
<text x="98.4" y="85" transform="rotate(-90 98.4 85)">SH1</text>
<text x="169.2" y="213.3">1</text>
<text x="170.6" y="215">USBDM_DN1/PRT_DIS_M1</text>
<text x="169.2" y="216.8">2</text>
<text x="169.2" y="220.3">3</text>
<text x="170.6" y="218.5">USBDP_DN1/PRT_DIS_P1</text>
<text x="295" y="218.5">RBIAS</text>
<text x="296.5" y="220.3">34</text>
<text x="296.5" y="216.8">35</text>
<text x="451.7" y="220.3">1</text>
<text x="169.2" y="223.8">4</text>
<text x="170.6" y="222.1">USBDM_DN2/PRT_DIS_M2</text>
<text x="170.6" y="225.6">USBDP_DN2/PRT_DIS_P2</text>
<text x="295" y="225.6">XTALIN/CLKIN</text>
<text x="295" y="222.1">PLLFILT</text>
<text x="296.5" y="227.4">32</text>
<text x="296.5" y="223.8">33</text>
<text x="419.6" y="223.8">3</text>
<text x="421.1" y="225.6">OUT</text>
<text x="450.3" y="222.1">Tri-state</text>
<text x="169.2" y="230.9">6</text>
<text x="170.6" y="232.7">USBDM_DN3/PRT_DIS_M3</text>
<text x="295" y="232.7">USBDP_UP</text>
<text x="295" y="229.1">XTALOUT</text>
<text x="296.5" y="230.9">31</text>
<text x="169.2" y="234.4">7</text>
<text x="169.2" y="237.9">8</text>
<text x="170.6" y="236.2">USBDP_DN3/PRT_DIS_P3</text>
<text x="170.6" y="239.7">USBDM_DN4/PRT_DIS_M4</text>
<text x="295" y="236.2">USBDM_UP</text>
<text x="296.5" y="234.4">30</text>
<text x="169.2" y="241.5">9</text>
<text x="170.6" y="243.2">USBDP_DN4/PRT_DIS_P4</text>
<text x="295" y="243.2">SUSP_IND/LOCAL_PWR/NON_REM0</text>
<text x="296.5" y="245">27</text>
<text x="296.5" y="241.5">28</text>
<text x="169.2" y="248.5">11</text>
<text x="170.6" y="250.3">TEST</text>
<text x="295" y="250.3">RESET_N</text>
<text x="295" y="246.8">VBUS_DET</text>
<text x="296.5" y="248.5">26</text>
<text x="169.2" y="252.1">12</text>
<text x="169.2" y="255.6">13</text>
<text x="170.6" y="253.8">PRTPWR1/BC_EN1</text>
<text x="170.6" y="257.4">OCS_N1</text>
<text x="295" y="257.4">SCL/SMBCLK/CFG_SEL0</text>
<text x="295" y="253.8">HS_IND/CFG_SEL1</text>
<text x="296.5" y="255.6">24</text>
<text x="296.5" y="252.1">25</text>
<text x="169.2" y="259.1">14</text>
<text x="170.6" y="260.9">CRFILT</text>
<text x="296.5" y="262.6">22</text>
<text x="169.2" y="266.2">16</text>
<text x="169.2" y="269.7">17</text>
<text x="170.6" y="267.9">PRTPWR2/BC_EN2</text>
<text x="295" y="267.9">OCS_N4</text>
<text x="295" y="264.4">SDA/SMBBATA/NON_REM1</text>
<text x="296.5" y="269.7">20</text>
<text x="296.5" y="266.2">21</text>
<text x="169.2" y="273.2">18</text>
<text x="170.6" y="271.5">OCS_N2</text>
<text x="170.6" y="275">PRTPWR3/BC_EN3</text>
<text x="295" y="275">OCS_N3</text>
<text x="295" y="271.5">PRTPWR4/BC_EN4</text>
<text x="296.5" y="273.2">19</text>
<text x="56.1" y="370.6" transform="rotate(-90 56.1 370.6)">SH2</text>
<text x="67" y="377.3">2</text>
<text x="58.2" y="378.7">D-</text>
<text x="58.2" y="382.2">D+</text>
<text x="67" y="380.8">3</text>
<text x="56.1" y="388.2" transform="rotate(-90 56.1 388.2)">SH1</text>
</g>
<g font-size="3.2">
<text x="296.5" y="209.7">37</text>
<text x="295" y="211.5">EP</text>
<text x="450.3" y="225.6">GND</text>
<text x="451.7" y="223.8">2</text>
<text x="54.7" y="385.8">GND</text>
<text x="67" y="384.4">4</text>
</g>
<g font-size="3.2" fill="#f00">
<text x="295" y="215">VDDA33</text>
<text x="296.5" y="213.3">36</text>
<text x="419.6" y="220.3">4</text>
<text x="169.2" y="227.4">5</text>
<text x="421.1" y="222.1">VDD</text>
<text x="170.6" y="229.1">VDDA33</text>
<text x="295" y="239.7">VDDA33</text>
<text x="296.5" y="237.9">29</text>
<text x="169.2" y="245">10</text>
<text x="170.6" y="246.8">VDDA33</text>
<text x="169.2" y="262.6">15</text>
<text x="295" y="260.9">VDD33</text>
<text x="296.5" y="259.1">23</text>
<text x="170.6" y="264.4">VDD33</text>
<text x="54.7" y="375.2">VCC</text>
<text x="67" y="373.8">1</text>
</g>
</svg>
